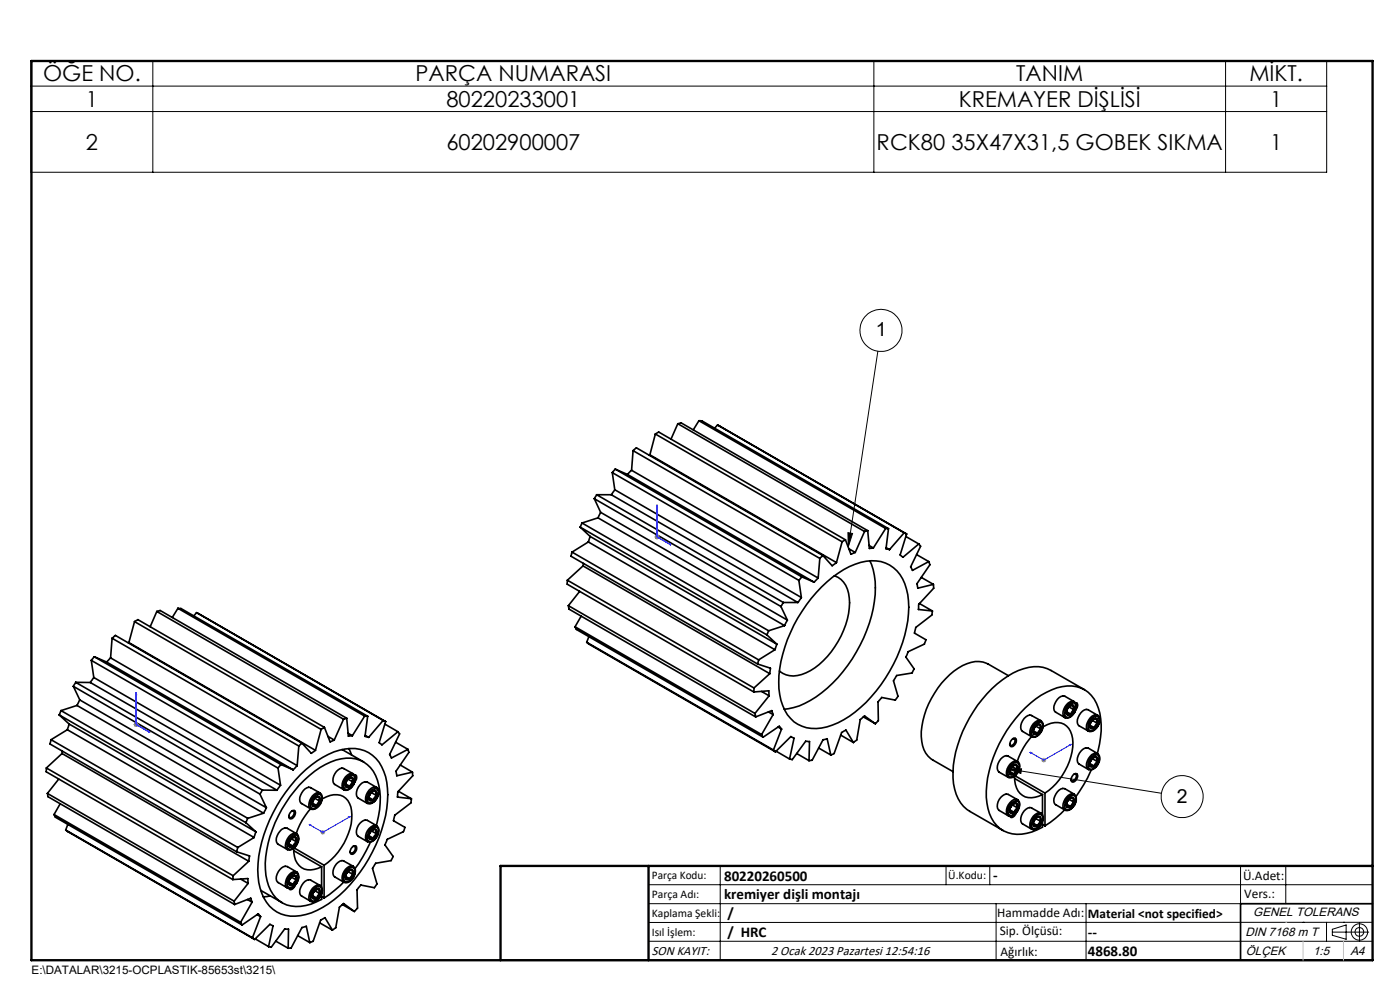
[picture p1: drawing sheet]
<svg xmlns="http://www.w3.org/2000/svg" width="297mm" height="210mm" viewBox="0 0 297 210" stroke-linecap="round" stroke-linejoin="round" font-family="sans-serif">
<g fill="none" stroke="#000" stroke-width=".35">
<path d="M130.5 99.5l-.6 .8M130.5 99.5l39.6 22.9M130.5 99.5l2.6 1.1M134 99.8l-.9 .8M134 99.8l39.6 22.8M134.3 95.6l.7-.6 39.6 22.9M134.3 95.6l39.6 22.9M134.3 95.6l-.3 4.2M137.9 96.5l39.5 22.8M137.9 96.5l-.1 .1M139 92.1l.7-.5 39.7 22.9M139 92.1l39.6 22.8"/>
<path d="M139 92.1l-1.1 4.4M143.8 89.9l.7-.2 39.6 22.9M143.8 89.9l39.6 22.8M143.8 89.9l-1.5 3.3M148.3 89.2l.6 .1 39.6 22.8M148.3 89.2l39.6 22.9M148.3 89.2l-1.2 2M152.2 90.2l40.1 23.1M152.2 90.2l39.6 22.8M152.2 90.2l-.6 .6M121.4 117.1l-.3 .9 39.6 22.9M121.4 117.1l39.5 22.9"/>
<path d="M123.1 111.8l39.6 22.9M123.1 111.8l2.1 2M123.5 110.9l-.4 .9M123.5 110.9l39.6 22.9M123.8 119.5l-.1 .5M124.8 115l39.6 22.8M124.8 115l-3.4 2.1M125.2 113.8l-.4 1.2M125.2 113.8l39.6 22.9M126.1 105.8l39.6 22.8M126.1 105.8l1.3 2.9M126.6 104.9l-.5 .9"/>
<path d="M126.6 104.9l39.6 22.9M126.6 104.9h3.1M126.9 109.8l39.5 22.9M126.9 109.8l-3.4 1.1M127.4 108.7l-.5 1.1M127.4 108.7l39.6 22.8M129.7 104.9l39.6 22.9M129.9 100.3l39.6 22.8M129.9 100.3l.5 3.6M130.4 103.9l-.7 1M130.4 103.9l39.6 22.8M133.1 100.6l39.6 22.9"/>
<path d="M173.9 118.5l-.3 4.1M174.6 117.9l-.7 .6M174.6 117.9l1.9 2.1 .9-.7M178.6 114.9l-1.2 4.4M179.4 114.5l1.1 3.1 .9-.4M179.4 114.5l-.8 .4M180.1 116.4l1.3 .8M183.4 112.7l-2 4.5M184.1 112.6l-.7 .1M184.1 112.6l.3 3.7 .9-.1M184.4 115.7l.9 .5M184.5 119a15.8 15.8 0 0 1 .7 10.1 30.7 30.7 0 0 1-13.3 19.5 12.3 12.3 0 0 1-5.5 1.9"/>
<path d="M187.9 112.1h.6M187.9 112.1l-2.6 4.1M188 116.2l.7 .4M188.5 112.1l-.5 4.3 .7 .2M191.8 113l.5 .3M191.8 113l-3.1 3.6M192.2 113.8l2.7 1.6M192.3 113.3l-1.3 4.4 .3 .3 .3 .2 3.3-2.8M194.5 117.6l2.5 1.5M194.9 115.4l.4 .5-2.1 4.4 .4 .7 3.4-1.9M197 119.1l.3 .7-2.8 4 .2 1 3.3-.8M20 139.3l-.6 .8"/>
<path d="M20 139.3l39.6 22.9M20 139.3l2.6 1.1M23.5 139.6l-.9 .8M23.5 139.6l39.5 22.8M23.8 135.4l.7-.6 39.6 22.8M23.8 135.4l39.6 22.8M23.8 135.4l-.3 4.2M27.3 136.3l39.6 22.9M27.3 136.3l-.1 .1M28.5 131.9l.7-.5 39.6 22.9M28.5 131.9l39.6 22.8M28.5 131.9l-1.2 4.4"/>
<path d="M33.3 129.7l.7-.2 39.6 22.9M33.3 129.7l39.6 22.9M33.3 129.7l-1.4 3.3M37.7 129l.7 .1 39.6 22.8M37.7 129l39.7 22.9M37.7 129l-1.2 2M41.7 130l40.1 23.1M41.7 130l39.6 22.8M41.7 130l-.6 .7M120.4 123.1l-.1 .8 39.6 22.9M120.4 123.1l39.5 22.8M120.6 128.5l.1 .7 39.6 22.9"/>
<path d="M120.6 128.5l39.6 22.8M122 133l.3 .5 39.6 22.9M122 133l39.6 22.8M123 125.4l-2.4 3.1M123.3 130.7l-1.3 2.3M123.7 120l39.6 22.9M123.7 120l-3.3 3.1M124.5 136.2l.3 .4 39.7 22.9M124.5 136.2l39.6 22.9M124.9 135.1l-.4 1.1M160.9 140l-.2 .9M162.7 134.7l2.1 2"/>
<path d="M163.1 133.8l-.4 .9M164.4 137.8l-3.5 2.2M164.8 136.7l-.4 1.1M165.7 128.6l1.3 2.9M166.2 127.8l-.5 .8M166.2 127.8h3.1M166.4 132.7l-3.3 1.1M167 131.5l-.6 1.2M169.5 123.1l.5 3.6M170 126.7l-.7 1.1M170.1 122.4l-.6 .7M170.1 122.4l2.6 1.1"/>
<path d="M173.6 122.6l-.9 .9M174.3 124.5a17.2 17.2 0 0 1 10.5-5.6 7.3 7.3 0 0 1 7.5 6 22.4 22.4 0 0 1-2 14.5 28.8 28.8 0 0 1-12.5 13.9 8.9 8.9 0 0 1-9.4-.2 10.6 10.6 0 0 1-3.2-8.4 31 31 0 0 1 9.1-20.2zM177 122.2a4.8 4.8 0 0 1 3.2 4.6 17.7 17.7 0 0 1-9.2 15.9 5 5 0 0 1-5.7-.4M195.1 128l2.7 1.6M195.4 122.5l2.6 1.5M197.8 129.6l-.1 .9-3.5 2.7-.2 1.1 2.4 1.4-.3 .9-3.4 1.6-.5 1.1 1.7 2.7-.4 .8-3.3 .5-.7 1.1 1 3.3-.6 .8-2.9-.6-.6 .8-.1 .2v4l-.6 .6M198 124l.1 .8-3.2 3.4-.1 .9v.2l3 .3M10.8 156.9l-.2 .9 39.6 22.9M10.8 156.9l39.6 22.9M12.6 151.7l39.6 22.8M12.6 151.7l2.1 1.9M12.9 150.7l-.3 1"/>
<path d="M12.9 150.7l39.7 22.9M13.2 159.8l39.6 22.9M13.2 159.8l-3.4 3.1M13.2 159.3v.5M14.3 154.8l39.6 22.9M14.3 154.8l-3.5 2.1M14.7 153.6l-.4 1.2M14.7 153.6l39.6 22.9M15.6 145.6l39.5 22.8M15.6 145.6l1.3 2.9M16.1 144.7l-.5 .9M16.1 144.7l39.6 22.9"/>
<path d="M16.1 144.7l3.1 .1M16.3 149.6l39.6 22.9M16.3 149.6l-3.4 1.1M16.9 148.5l-.6 1.1M16.9 148.5l39.6 22.8M19.2 144.8l39.6 22.8M19.4 140.1l39.6 22.8M19.4 140.1l.5 3.6M19.9 143.7l-.7 1.1M19.9 143.7l39.6 22.9M22.6 140.4l39.6 22.9M63.4 158.2l-.4 4.2"/>
<path d="M64.1 157.6l-.7 .6M64.1 157.6l1.9 2.2 .9-.6M68.1 154.7l-1.2 4.5M68.8 154.3l1.2 3.1 .9-.4M68.8 154.3l-.7 .4M69.6 156.2l1.3 .8M72.6 159l4.5 2.6M72.9 152.6l-2 4.4M73.6 152.4l-.7 .2M73.6 152.4l.3 3.8 .9-.1M73.8 155.5l1 .6M74 158.8l.6 1.4"/>
<path d="M77.4 151.9h.6M77.4 151.9l-2.6 4.2M77.5 156l.7 .4M78 151.9l-.6 4.3 .8 .2M81.3 152.8l.5 .3M81.3 152.8l-3.1 3.6M81.6 153.6l2.8 1.6M81.8 153.1l-1.4 4.4 .2 .2 .4 .3 3.4-2.8M83.9 157.4l2.6 1.6M84.4 155.2l.4 .5-2.1 4.3 .3 .8 3.5-1.8M86.5 159l.2 .6-2.7 4 .2 1 3.3-.8M159.9 146.8l3.2-.3 .1 1.1"/>
<path d="M159.9 145.9v.9M160.2 151.3l.1 .8M160.7 140.9l2.7 .8-.1 1.2M161.6 155.8l.3 .6M161.6 146.7l1.6 .9M163 151l1 .6M163.2 147.6l-3 3.7M163.3 142.9l-3.4 3M164 151.6l-.3-.9-3.4 1.4M164 151.6l-2.4 4.2M164.1 159.1l.4 .4M164.5 159.5l3.3-3.3 .7 .4-1 4.4"/>
<path d="M164.6 159.3l2.9 1.7M165.1 154.2l.7 .4M165.8 154.6l-.5-.6-3.4 2.4M165.8 154.6l-1.7 4.5M169 159.8l2.6 1.6M173.7 158.7l2.5 1.5M178.3 155.9l2.7 1.6M181 157.5l-1.5-2.6-.4 .1-.6 .4-1.5 4.4-.8 .4M183.2 152.1l2.5 1.4M185.7 153.5l-2.3-1.6-.3 .2-.6 .5-.7 4.4-.8 .5M213.9 143.3l-4.3-2.4a5.5 5.5 0 0 0-5.4 .3 18.3 18.3 0 0 0-8.8 15 5.7 5.7 0 0 0 2.5 5l4.3 2.5M214.7 156.9l.2-.2 .5-.1a1.15 1.15 0 0 1-1 1.8 1 1 0 0 1 .3-1.5z"/>
<path d="M214.8 156.7h.4a.93 .93 0 0 1-.8 1.4l-.2-.3M218.9 156.2l-.5 .6a14.6 14.6 0 0 0-2.6 4.8M219.3 155l.8 .5M219.4 154.5l.3-.5 1.1 .6M219.4 153.8a1.16 1.16 0 0 1 1.6-.5 2.13 2.13 0 0 1-1.6 2.9 .99 .99 0 0 1-.4-1.5zM219.5 154.2a.82 .82 0 0 1 1.3-.4 1.45 1.45 0 0 1-1.3 1.9 1.02 1.02 0 0 1 0-1.5zM220.8 154.6l-.7 .9M220.8 154.6l-.1-.9-.6 .1a1.43 1.43 0 0 0-.7 1.8l.7-.1M220.8 152.9l-1.9-1.1a1.57 1.57 0 0 0-1.9 1.1 1.73 1.73 0 0 0-.1 2.2l2 1.2M220.8 152.9a2.18 2.18 0 0 0-2.3 2.1 1.12 1.12 0 0 0 .4 1.3M220.8 152.9h.1M220.9 153a2.17 2.17 0 0 1-.6 2.9l-.2 .2a1.09 1.09 0 0 1-1.2 .2"/>
<path d="M221.3 154.2a4.2 4.2 0 0 1 5-.2 6.3 6.3 0 0 1 .9 6.5 14 14 0 0 1-5.5 7.7M226.3 151l.9 .5M226.4 150.4l.4-.4 1 .5M226.8 149.4a.79 .79 0 0 1 1-.3 .79 .79 0 0 1 .4 .9 2.33 2.33 0 0 1-1.8 2.2 1.26 1.26 0 0 1-.2-2zM226.8 149.8a.65 .65 0 0 1 1-.1 1.49 1.49 0 0 1-1.3 2 1.34 1.34 0 0 1 .3-1.9zM227.8 150.5l-.6 1M227.8 150.5l-.1-.8h-.6a1.6 1.6 0 0 0-.7 1.8h.8M227.9 148.8l-2-1.1a1.62 1.62 0 0 0-1.9 1.1 1.65 1.65 0 0 0 0 2.3l1.9 1.1M227.9 148.8a2.18 2.18 0 0 0-2.4 2.1 1.12 1.12 0 0 0 .4 1.3M227.9 148.8v.1M227.9 148.9a2.27 2.27 0 0 1-1.1 3.4l-.9-.1M228.1 149.1h.3a.98 .98 0 0 1-.2 1.5"/>
<path d="M228.2 149.2l.1 .5M229.7 150.8a1.04 1.04 0 0 1 1.2-.2l1.9 1.1a2.1 2.1 0 0 1-.7 3.2 1.15 1.15 0 0 1-1.2 .2l-1.9-1.1a1.68 1.68 0 0 1 0-2.3zM230 146.3l-7-4.1a7.5 7.5 0 0 0-7 0 25.1 25.1 0 0 0-12.3 14.4 18 18 0 0 0-.9 11.9 6.9 6.9 0 0 0 2.9 3.6l7.1 4.1M231.2 153.8l.9 .6M231.4 153.3l.3-.5 1.1 .6M231.5 152.6a.94 .94 0 0 1 .8-.6 .94 .94 0 0 1 .9 .5 2.25 2.25 0 0 1-1.8 2.5 1.26 1.26 0 0 1-.2-2zM231.8 152.7a.63 .63 0 0 1 1-.1 1.53 1.53 0 0 1-1.3 2 1.34 1.34 0 0 1 .3-1.9zM232.8 153.4l-.7 1M232.8 153.4l-.1-.9-.6 .1a1.52 1.52 0 0 0-.7 1.8h.7M232.8 159.8a14.8 14.8 0 0 0-.7-11.5 6.5 6.5 0 0 0-7.9-2.4 21.5 21.5 0 0 0-10.6 9.1 24.2 24.2 0 0 0-4.2 15.3 6.8 6.8 0 0 0 6.3 6.7 10.6 10.6 0 0 0 5.5-1.5v-1.2M232.8 159.8a2.1 2.1 0 0 1-.7 3.2 1.08 1.08 0 0 1-1.2 .2M232.8 159.8l-1.9-1.1a2.18 2.18 0 0 0-2.3 2.1 1.12 1.12 0 0 0 .4 1.3l1.9 1.1"/>
<path d="M232.8 151.7a1.57 1.57 0 0 0-1.9 1.1 1.68 1.68 0 0 0 0 2.3M232.8 159.8a1.67 1.67 0 0 0-1.9 1.1 1.68 1.68 0 0 0 0 2.3M9.8 162.9v.8l39.6 22.9M9.8 162.9l39.7 22.9M10.1 168.3l.1 .7 39.6 22.9M10.1 168.3l39.6 22.9M11.5 172.8l.2 .5 39.7 22.9M11.5 172.8l39.5 22.8M12.5 165.3l-2.4 3M12.8 170.5l-1.3 2.3M13.9 176.1l40.1 23.2M13.9 176.1l39.7 22.8"/>
<path d="M14.4 174.9l-.5 1.2M50.4 179.8l-.2 .9M52.2 174.5l2.1 2M52.6 173.6l-.4 .9M53.9 177.7l-3.5 2.1M54.3 176.5l-.4 1.2M55.1 168.4l1.4 2.9M55.7 167.6l-.6 .8M55.7 167.6h3.1M55.9 172.5l-3.3 1.1M56.5 171.3l-.6 1.2M59 162.9l.5 3.7"/>
<path d="M59.5 166.6l-.7 1M59.6 162.2l-.6 .7M59.6 162.2l2.6 1.1M61.3 179l.9 .5M61.5 178.4l.3-.5 1 .6M61.7 172.2l.3-.2 .5-.1a1.15 1.15 0 0 1-1 1.8 .98 .98 0 0 1 .2-1.5zM61.8 177.4a.86 .86 0 0 1 1.2-.2 .86 .86 0 0 1 .3 1.2 1.85 1.85 0 0 1-2.1 1.6 1.93 1.93 0 0 1 .6-2.6zM61.8 177.8l.6-.3h.3a1.4 1.4 0 0 1-1.2 2.2 1.34 1.34 0 0 1 .3-1.9zM61.9 172h.3a.92 .92 0 0 1-.8 1.4l-.1-.3M62.3 179.9a4 4 0 0 0 2.9 4.6 5.4 5.4 0 0 0 3-.6M62.4 179.9l6.4 3.6M62.8 178.5l-.6 1"/>
<path d="M62.8 178.5l-.1-.8h-.5a1.47 1.47 0 0 0-.8 1.9l.8-.1M62.9 176.8a2.1 2.1 0 0 1-.7 3.2 .99 .99 0 0 1-1.2 .2M62.9 176.8l-1.9-1.1a1.64 1.64 0 0 0-1.9 1.1 1.68 1.68 0 0 0-.1 2.3l2 1.1M62.9 176.8a1.57 1.57 0 0 0-1.9 1.1 1.68 1.68 0 0 0 0 2.3M63 162.4l-.8 .9M63.7 164.3a18.3 18.3 0 0 1 9.5-5.4 7.1 7.1 0 0 1 8.2 4.7 18.5 18.5 0 0 1-.4 12.5 30.7 30.7 0 0 1-12.5 16.4 10.5 10.5 0 0 1-8.9 1.4 8.3 8.3 0 0 1-4.7-6.7 25.8 25.8 0 0 1 3.8-16.3 33.8 33.8 0 0 1 5-6.6zM65.9 171.5l-.5 .6a14.6 14.6 0 0 0-2.6 4.8M66.3 170.3l.9 .6M66.4 169.8l.4-.5 1 .6M66.5 169.1a1.16 1.16 0 0 1 1.6-.4 2.19 2.19 0 0 1-1.6 2.8 1.26 1.26 0 0 1-.3-2zM66.8 169.2l.6-.3h.3a1.37 1.37 0 0 1-1.2 2.2 1.3 1.3 0 0 1 .3-1.9zM67.8 169.9l-.6 1"/>
<path d="M67.8 169.9l-.1-.9-.6 .1a1.47 1.47 0 0 0-.7 1.8h.8M67.9 168.2a2.14 2.14 0 0 1-.8 3.2 1.15 1.15 0 0 1-1.2 .2M67.9 168.2l-2-1.1a1.57 1.57 0 0 0-1.9 1.1 1.63 1.63 0 0 0 0 2.3l1.9 1.1M67.9 168.2a2.17 2.17 0 0 0-2.3 2.1 1.06 1.06 0 0 0 .3 1.3M68.3 169.5a4.2 4.2 0 0 1 5-.2 6.5 6.5 0 0 1 1 6.5 14.4 14.4 0 0 1-5.5 7.7M73.3 166.3l.9 .5M73.5 165.8l.3-.5 1.1 .6M73.5 165.1a1.16 1.16 0 0 1 1.6-.5 2.13 2.13 0 0 1-1.6 2.9 1.26 1.26 0 0 1-.3-2zM73.6 165.4a.82 .82 0 0 1 1.3-.3 1.45 1.45 0 0 1-1.4 1.9 1.08 1.08 0 0 1 .1-1.6zM74.7 179.7l.3-.2 .5-.1a1.15 1.15 0 0 1-1 1.8 1 1 0 0 1 .2-1.5zM74.9 165.9l-.7 .9M74.9 165.9l-.1-.9h-.6a1.43 1.43 0 0 0-.8 1.9l.8-.1"/>
<path d="M74.9 179.6l.3-.1a.93 .93 0 0 1-.8 1.4l-.1-.3M74.9 164.1l-1.9-1.1a1.57 1.57 0 0 0-2 1.1 1.73 1.73 0 0 0 0 2.3l2 1.1M74.9 164.1a2.18 2.18 0 0 0-2.3 2.1 1.12 1.12 0 0 0 .4 1.3M74.9 164.1l.1 .1M75 164.2a2.17 2.17 0 0 1-.6 3l-.2 .2a1.09 1.09 0 0 1-1.2 .1M75.2 164.4h.3a1.01 1.01 0 0 1-.2 1.5M75.2 164.5l.2 .5M78.3 169.2l.9 .5M78.3 177.3l.9 .5M78.5 168.6l.3-.5 1 .6M78.5 176.7l.3-.5 1 .6M78.5 167.9a1.16 1.16 0 0 1 1.6-.4 2.11 2.11 0 0 1-1.6 2.8 .96 .96 0 0 1-.5-1.5z"/>
<path d="M78.5 176.1a1.16 1.16 0 0 1 1.6-.5 2.13 2.13 0 0 1-1.6 2.9 .99 .99 0 0 1-.5-1.6zM78.6 178.6l-.2 .4a29.2 29.2 0 0 1-3.1 5.2M78.8 168l.6-.3a.62 .62 0 0 1 .5 .8 1.48 1.48 0 0 1-1.4 1.4 1.26 1.26 0 0 1 .3-1.9zM78.8 176.1a.66 .66 0 0 1 1-.1 1.46 1.46 0 0 1-1.3 2 1.26 1.26 0 0 1 .3-1.9zM79.8 175.1a14.6 14.6 0 0 0-.6-11.5 6.6 6.6 0 0 0-7.9-2.4 21.4 21.4 0 0 0-10.7 9.1 23.8 23.8 0 0 0-4.2 15.4 7.1 7.1 0 0 0 5.4 6.5 10 10 0 0 0 6.4-1.4v-1.2M79.8 168.7l-.6 1M79.8 168.7l-.1-.9-.6 .1a1.43 1.43 0 0 0-.7 1.8h.8M79.8 176.8l-.6 1M79.8 176.8l-.1-.8a1.23 1.23 0 0 0-1.3 .5 1.23 1.23 0 0 0 0 1.4l.8-.1M79.9 167a1.59 1.59 0 0 0-1.9 1.1 1.56 1.56 0 0 0 .2 2.4 2.39 2.39 0 0 0 2-3.2l-.2-.2M79.9 175.1a2.25 2.25 0 0 0-2.4 2.6 1 1 0 0 0 .8 .9 1 1 0 0 0 1.1-.4 2.46 2.46 0 0 0 .8-2.8l-.2-.2M79.9 167l-2-1.1a2.1 2.1 0 0 0-2.3 2.1 1.19 1.19 0 0 0 .4 1.3l1.9 1.1"/>
<path d="M79.9 175.1l-2-1.1a2.24 2.24 0 0 0-2.3 2.6l.1 .4 .3 .4 1.9 1.1M79.9 167v.1M79.9 175.1v.1M84.5 167.8l2.8 1.6M84.9 162.3l2.6 1.5M87.3 169.4l-.1 .9-3.5 2.6-.1 .7-.1 .5 2.4 1.4-.3 .9-3.4 1.6-.5 1.2 1.7 2.5-.4 .9-3.3 .5-.7 1.1 1 3.3-.6 .8-2.8-.6-.6 .6-.3 .4 .1 3.9-.6 .7M87.5 163.8l.1 .8-3.2 3.4-.1 .9v.2l3 .3M167.5 161l.6 .1 2.8-3.9 .4 .1h.4l-.1 4.1M176.2 160.2l-.7-3.5-.9 .2-2.3 4.3-.7 .2M214.2 163.6l.9 .6M214.2 171.8l.9 .5M214.4 163.1l.3-.5 1.1 .6"/>
<path d="M214.4 171.2l.3-.5 1.1 .6M214.5 162.4a1.16 1.16 0 0 1 1.5-.4 2.13 2.13 0 0 1-1.6 2.8 1.26 1.26 0 0 1-.2-2zM214.5 170.6a1.16 1.16 0 0 1 1.5-.5 2.15 2.15 0 0 1-1.6 2.9 1.28 1.28 0 0 1-.2-2zM214.8 162.5l.6-.3a.62 .62 0 0 1 .5 .8 1.47 1.47 0 0 1-1.4 1.4 1.31 1.31 0 0 1 .3-1.9zM214.8 170.6l.3-.2a.52 .52 0 0 1 .8 .4 1.55 1.55 0 0 1-1.4 1.7 1.31 1.31 0 0 1 .3-1.9zM214.9 173l-.5 .1M215.2 164.6a4.4 4.4 0 0 0 2.3 4.4 4.6 4.6 0 0 0 3.7-.5M215.2 165.1l6 3.4M215.3 164.6l6.4 3.6M215.6 172.5a1.19 1.19 0 0 1-1.2 .9l-.2-.3M215.8 163.2l-.7 1M215.8 163.2l-.1-.9-.6 .1a1.43 1.43 0 0 0-.7 1.8h.7"/>
<path d="M215.8 171.3l-.7 1M215.8 171.3l-.1-.8a1.27 1.27 0 0 0-1.3 .5 1.27 1.27 0 0 0 0 1.4l.7-.1M215.9 169.6a1.59 1.59 0 0 0-2 1.1 1.56 1.56 0 0 0 .2 2.4 2.39 2.39 0 0 0 2-3.2l-.2-.2M215.9 169.6l-2-1.1a2.24 2.24 0 0 0-2.3 2.6v.4l.3 .4 2 1.1M215.9 161.5l-2-1.1a1.57 1.57 0 0 0-1.9 1.1 1.79 1.79 0 0 0-.1 2.3l2 1.1M215.9 161.5a1.59 1.59 0 0 0-2 1.1 1.72 1.72 0 0 0 0 2.3M215.9 161.5v.1M215.9 169.6v.1M215.9 161.6a2.17 2.17 0 0 1-.5 2.9l-.3 .2a1.09 1.09 0 0 1-1.2 .2M219.3 174.7l.8 .4M219.4 174.1l.3-.5 1.1 .6M219.4 173.4a1.16 1.16 0 0 1 1.6-.4 2.13 2.13 0 0 1-1.6 2.9 .99 .99 0 0 1-.4-1.6z"/>
<path d="M219.8 173.5l.5-.3a.6 .6 0 0 1 .6 .8 1.39 1.39 0 0 1-1.4 1.4 1.22 1.22 0 0 1 .3-1.9zM220.8 174.2l-.7 .9M220.8 174.2l-.1-.9h-.6a1.51 1.51 0 0 0-.7 2l.7-.2M220.8 172.5l-1.9-1.1a1.57 1.57 0 0 0-1.9 1.1 1.73 1.73 0 0 0-.1 2.3l2 1.1M220.8 172.5a2.18 2.18 0 0 0-2.3 2.1 1.12 1.12 0 0 0 .4 1.3M220.8 172.5h.1M220.9 172.6a2.17 2.17 0 0 1-.6 2.9l-.2 .2a1.09 1.09 0 0 1-1.2 .2M221.2 168.5v4.4M221.2 174.9l.5 .3M221.7 168.2v7M225.8 171.8a21.7 21.7 0 0 1-4.1 3.4M226.3 170.6l.9 .5"/>
<path d="M226.4 170l.4-.5 1 .6M226.8 169a.79 .79 0 0 1 1-.3 .79 .79 0 0 1 .4 .9 2.33 2.33 0 0 1-1.8 2.2 1.26 1.26 0 0 1-.2-2zM226.8 169.4a.65 .65 0 0 1 1 0 1.49 1.49 0 0 1-1.3 1.9 1.34 1.34 0 0 1 .3-1.9zM227.6 164.4l.6-.3h.2a1.16 1.16 0 0 1-1 1.8 1.02 1.02 0 0 1 .2-1.5zM227.8 170.1l-.6 1M227.8 170.1l-.1-.8h-.6a1.6 1.6 0 0 0-.7 1.9l.8-.1M227.9 168.4a2.14 2.14 0 0 1-.8 3.3 1.15 1.15 0 0 1-1.2 .1M227.9 168.4l-2-1.1a1.62 1.62 0 0 0-1.9 1.1 1.65 1.65 0 0 0 0 2.3l1.9 1.1M227.9 164.2h.3a.95 .95 0 0 1-.8 1.4l-.2-.3M227.9 168.4a2.18 2.18 0 0 0-2.4 2.1 1.12 1.12 0 0 0 .4 1.3M231.2 162l.9 .5M231.4 161.4l.3-.5 1.1 .6"/>
<path d="M231.5 163.3l-1.6 3.2-1.6 2.4M231.8 160.4a.86 .86 0 0 1 1.2-.2 .86 .86 0 0 1 .2 1.2 2.22 2.22 0 0 1-1.8 1.8 1.28 1.28 0 0 1-.2-2zM231.8 160.8a.63 .63 0 0 1 1-.1 1.53 1.53 0 0 1-1.3 2 1.34 1.34 0 0 1 .3-1.9zM232.8 161.5l-.7 1M232.8 161.5l-.1-.9a1.28 1.28 0 0 0-1.3 .6 1.28 1.28 0 0 0 0 1.4l.7-.1M49.4 186.6l3.2-.2v1M49.5 185.8l-.1 .8M49.7 191.2l.1 .7M50.2 180.7l2.8 .9-.2 1.1M51 195.6l.4 .6M51 186.5l1.6 .9M52.5 190.8l1 .6"/>
<path d="M52.6 187.4l-2.9 3.8M52.8 182.7l-3.3 3.1M53.5 191.4l-.3-.9-3.4 1.4M53.5 191.4l-2.5 4.2M53.6 198.9l.4 .4M54 199.3l3.3-3.2 .6 .3-.9 4.4M54.1 199.1l2.9 1.7M54.5 194l.8 .4M55.3 194.4l-.5-.6-3.4 2.4M55.3 194.4l-1.7 4.5M55.3 188.9l4.6 2.6M57.3 190l-1.5 .2"/>
<path d="M58.5 199.6l2.6 1.5M61.3 187.1l.9 .5M61.5 186.5l.3-.5 1 .6M61.8 185.5a.86 .86 0 0 1 1.2-.2 .86 .86 0 0 1 .3 1.2 2.22 2.22 0 0 1-1.8 1.8 1.28 1.28 0 0 1-.3-2zM61.8 185.9a.69 .69 0 0 1 1.1-.1 1.5 1.5 0 0 1-1.4 2 1.34 1.34 0 0 1 .3-1.9zM61.9 188.3l-.5 .1M62.3 180.4l5.9 3.5M62.6 187.8a.85 .85 0 0 1-1.3 .7v-.1M62.8 186.6l-.6 1M62.8 186.6l-.1-.8h-.5a1.55 1.55 0 0 0-.8 1.9l.8-.1M62.9 185a2.06 2.06 0 0 1-.5 3 1.29 1.29 0 0 1-1.4 .3M62.9 185l-1.9-1.2a2.18 2.18 0 0 0-2.4 2.1 1.12 1.12 0 0 0 .4 1.3l2 1.1"/>
<path d="M62.9 185a2.13 2.13 0 0 0-2.3 2 1.06 1.06 0 0 0 .4 1.3M63.1 198.5l2.6 1.4M65.7 199.9l-.7-3.4-.9 .2-2.3 4.4h-.7M66.3 190l.9 .5M66.4 189.4l.4-.5 1 .6M66.5 188.7a1.16 1.16 0 0 1 1.6-.4 2.19 2.19 0 0 1-1.6 2.9 1.26 1.26 0 0 1-.3-2zM66.8 188.8l.6-.3 .3 .1a1.39 1.39 0 0 1-.7 2 .52 .52 0 0 1-.8-.4 1.92 1.92 0 0 1 .6-1.4zM67.8 189.5l-.6 1M67.8 189.5l-.1-.8h-.6a1.47 1.47 0 0 0-.7 1.9l.8-.1M67.8 195.7l2.7 1.6M67.9 187.8a2.14 2.14 0 0 1-.8 3.3 1.15 1.15 0 0 1-1.2 .1M67.9 187.8l-2-1.1a1.57 1.57 0 0 0-1.9 1.1 1.63 1.63 0 0 0 0 2.3l1.9 1.1"/>
<path d="M67.9 187.8a2.17 2.17 0 0 0-2.3 2.1 1.06 1.06 0 0 0 .3 1.3M68.2 183.9v4.3M68.2 190.2l.6 .3M68.8 183.5v7M70.5 197.3l-1.6-2.6-.9 .5-1.6 4.5-.7 .2M72.6 191.9l2.6 1.4M72.9 187.1l-1.9 1.8-2.2 1.6M73.3 185.9l.9 .5M73.5 185.4l.3-.5 1.1 .6M73.5 184.7a1.16 1.16 0 0 1 1.6-.5 2.13 2.13 0 0 1-1.6 2.9 1.26 1.26 0 0 1-.3-2zM73.9 184.8l.5-.3a.6 .6 0 0 1 .6 .8 1.39 1.39 0 0 1-1.5 1.3 1.27 1.27 0 0 1 .4-1.8zM74.9 185.5l-.7 .9"/>
<path d="M74.9 185.5l-.1-.9h-.6a1.43 1.43 0 0 0-.8 1.9l.8-.1M74.9 183.8l-1.9-1.1a1.57 1.57 0 0 0-2 1 1.73 1.73 0 0 0 0 2.3l2 1.1M74.9 183.8a2.18 2.18 0 0 0-2.3 2 1.12 1.12 0 0 0 .4 1.3M74.9 183.8h.1M75 183.8a2.17 2.17 0 0 1-.6 3l-.2 .2a1.09 1.09 0 0 1-1.2 .1M75.2 193.3l-2.3-1.6-.9 .7-.8 4.4-.7 .5M291.2 191.7h-28v12M57 200.8l.5 .1 2.9-3.8h.8l-.1 4M106.2 203.7h185"/>
</g>
<g fill="none" stroke="#000" stroke-width=".21">
<path d="M6.6 12.9h274.8v23.6h-274.8zM6.6 18.3h274.8M32.4 12.9v23.6M185.4 12.9v23.6M260 12.9v23.6M6.6 23.7h274.8M186.2 74.5l-6.2 41.5M179.9 113l1 .2-.9 2.8zM213.7 163.1h3l-.1 1zM213.7 163.1l32.7 5.2M137.6 187.7h153.6M137.6 191.7h153.6"/>
<path d="M137.6 199.7h153.6M152.8 183.7v20M200.7 183.7v4M210 183.7v4M211.3 191.7v12M230.4 191.7v12M263.2 183.7v20M272.8 183.7v8M276.4 195.6h.1M281.4 195.6v4.1M282.6 197.7h7.8M282.6 197.1l3-.9v3l-3-.8z"/>
<path d="M285 195.6h.1M288.4 195.8v3.8M291.2 195.6l-153.6 .1"/>
<circle cx="186.9" cy="70.1" r="4.5"/>
<circle cx="250.8" cy="169" r="4.5"/>
<circle cx="288.4" cy="197.7" r="1.74"/>
<circle cx="288.4" cy="197.7" r=".93"/>
</g>
<path d="M139.4 107.1l.1 .4-.2-.1zM139.4 107.1v6.8l2.9 1.7M142 115.3l.3 .3-.3-.1zM28.9 146.9l.1 .4-.2-.1zM28.9 146.9v6.8l2.9 1.7M31.5 155.1l.3 .3-.3-.1zM218.5 159.6l.4 .1-.2 .1zM226.9 158l.4-.1-.2 .2zM227.3 157.9l-5.9 3.3-2.9-1.6M65.5 174.9l.4 .1-.1 .1zM74 173.3l.4-.1-.2 .2zM74.4 173.2l-5.9 3.4-3-1.7" fill="none" stroke="#00f" stroke-width=".21"/>
<g fill="none" stroke="#808080" stroke-width=".21">
<path d="M138.9 113.9h1M139 113.6l.7 .7M139.4 113.4v1M139.7 113.6l-.7 .7M28.4 153.7h1M28.5 153.3l.7 .7M28.9 153.2v1M29.2 153.3l-.7 .7M68 176.6h1M68.1 176.2l.7 .7M68.5 176.1v1M68.8 176.2l-.7 .7"/>
<path d="M220.9 161.2h1M221.1 160.9l.7 .7M221.4 160.8v.9M221.8 160.9l-.7 .7"/>
</g>
<path d="M6.7 12.9h284.5v190.8h-284.5zM137.6 183.7v20M291.2 183.7h-185v20" fill="none" stroke="#000" stroke-width=".5"/>
<path d="M272.8 195.6h.1M276.4 199.7v4M285 199.7v4" fill="none" stroke="#c0c0c0" stroke-width=".21"/>
<path d="M179.9 113l1 .2-.9 2.8zM213.7 163.1h3l-.1 1z" fill="#000"/>
<path d="M31.5 155.1l.3 .3-.3-.1zM28.9 146.9l.1 .4-.2-.1zM65.5 174.9l.3 .2 .1-.1zM74 173.3l.2 .1 .2-.2zM31.5 155.1l.3 .3-.3-.1zM28.9 146.9l.1 .4-.2-.1zM142 115.3l.3 .3-.3-.1zM139.4 107.1l.1 .4-.2-.1zM218.5 159.6l.2 .2 .2-.1zM226.9 158l.2 .1 .2-.2zM142 115.3l.3 .3-.3-.1zM139.4 107.1l.1 .4-.2-.1z" fill="#00f"/>
<g font-size="4.7">
<text x="9.1" y="17.3">ÖĞE NO.</text>
<text x="88.2" y="17.3">PARÇA NUMARASI</text>
<text x="215.6" y="17.3">TANIM</text>
<text x="265" y="17.3">MİKT.</text>
<text x="18.2" y="22.6">1</text>
<text x="94.7" y="22.6">80220233001</text>
<text x="203.4" y="22.6">KREMAYER DİŞLİSİ</text>
<text x="269.4" y="22.6">1</text>
<text x="18.2" y="31.8">2</text>
<text x="94.7" y="31.8">60202900007</text>
<text x="186" y="31.8">RCK80 35X47X31,5 GOBEK SIKMA</text>
<text x="269.4" y="31.8">1</text>
</g>
<g font-size="4.1">
<text x="185.8" y="71.4">1</text>
<text x="249.7" y="170.3">2</text>
</g>
<g font-size="3.2">
<text x="153.6" y="186.8">80220260500</text>
<text x="153.6" y="190.8">kremiyer dişli montajı</text>
<text x="210.7" y="186.6">-</text>
<text x="154.3" y="194.8">/</text>
<text x="154.3" y="198.8">/ HRC</text>
<text x="230.8" y="198.7">--</text>
<text x="230.8" y="202.8">4868.80</text>
</g>
<g font-size="2.8">
<text x="263.7" y="186.7">Ü.Adet:</text>
<text x="263.9" y="190.5">Vers.:</text>
<text x="211.5" y="194.5">Hammadde Adı:</text>
<text x="230.8" y="194.7">Material &lt;not specified&gt;</text>
<text x="138.3" y="202.6">SON KAYIT:</text>
<text x="163.6" y="202.6">2 Ocak 2023 Pazartesi 12:54:16</text>
<text x="212.1" y="198.4">Sip. Ölçüsü:</text>
<text x="212.2" y="202.7">Ağırlık:</text>
</g>
<g font-size="2.6">
<text x="265.9" y="194.4">GENEL TOLERANS</text>
<text x="264.2" y="198.5">DIN 7168 m T</text>
<text x="264.3" y="202.6">ÖLÇEK</text>
<text x="278.5" y="202.6">1:5</text>
<text x="286.5" y="202.6">A4</text>
</g>
<g font-size="2.5">
<text x="138.3" y="186.4">Parça Kodu:</text>
<text x="138.3" y="190.5">Parça Adı:</text>
<text x="201.2" y="186.5">Ü.Kodu:</text>
<text x="138.3" y="194.5">Kaplama Şekli:</text>
<text x="138.3" y="198.6">Isıl İşlem:</text>
<text x="6.7" y="206.7">E:\DATALAR\3215-OCPLASTIK-85653st\3215\</text>
</g>
</svg>
